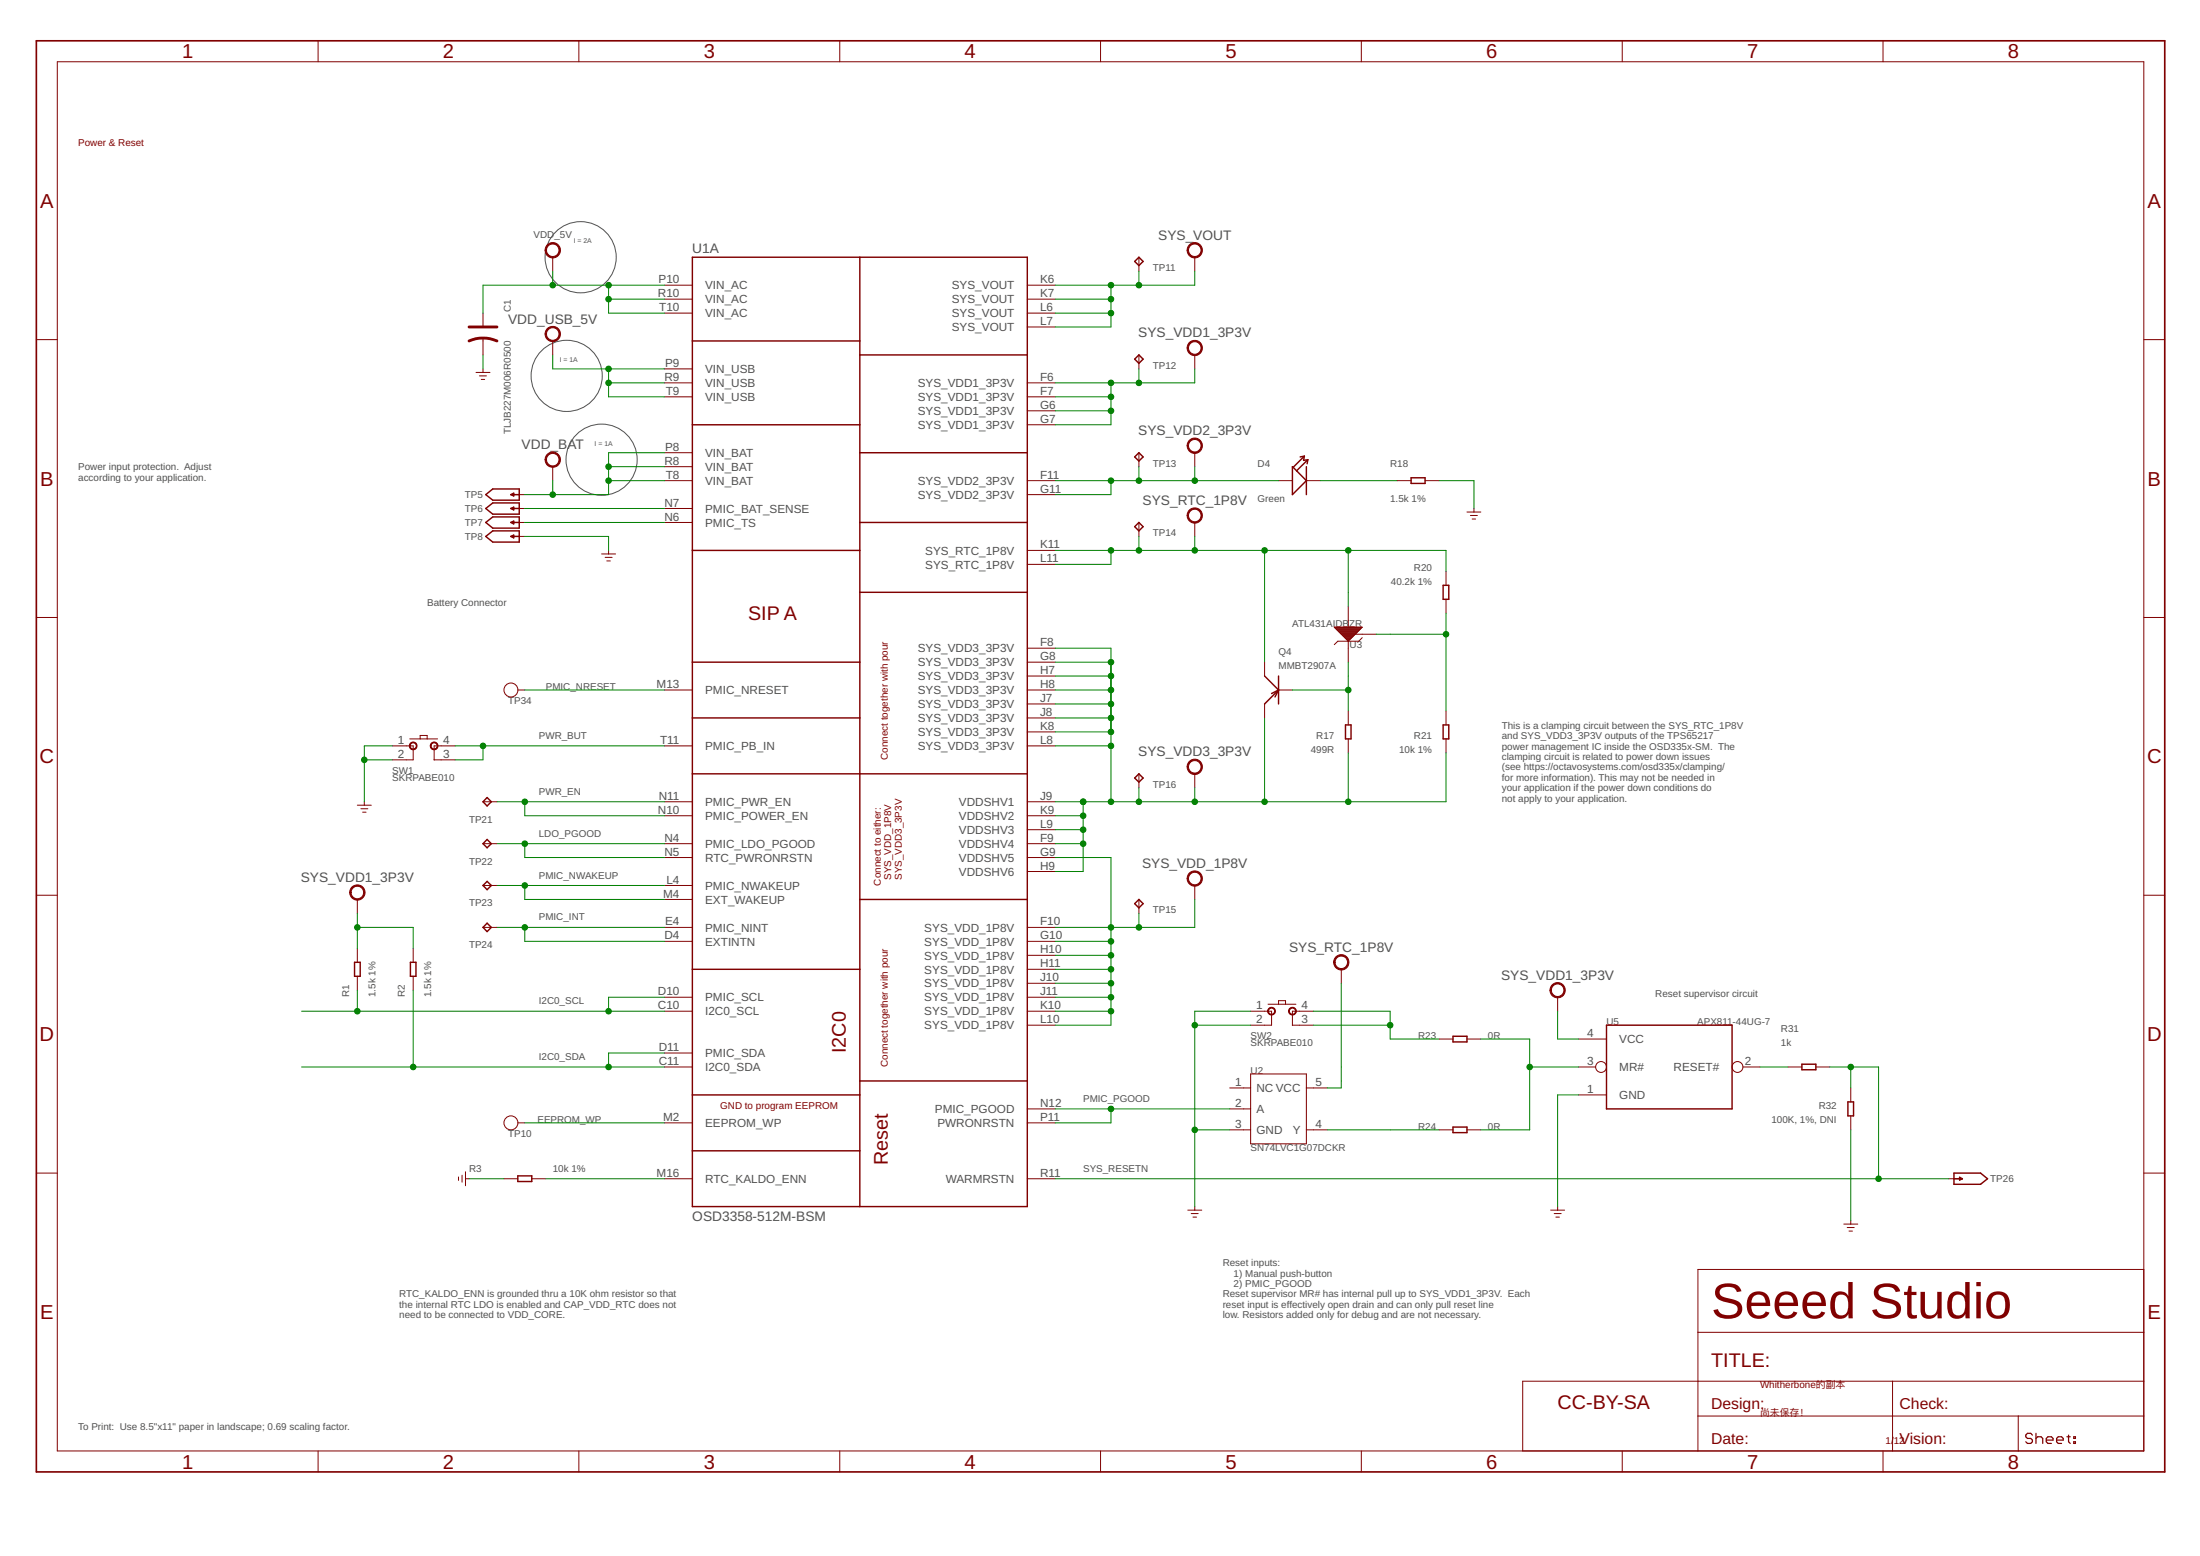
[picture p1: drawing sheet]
<svg xmlns="http://www.w3.org/2000/svg" width="420mm" height="297mm" viewBox="0 0 420 297" stroke-linecap="round" stroke-linejoin="round" font-family="sans-serif">
<g fill="none" stroke="#505050" stroke-width=".19">
<circle cx="110.9" cy="49.1" r="6.8"/>
<circle cx="108.2" cy="71.8" r="6.8"/>
<circle cx="114.9" cy="87.8" r="6.8"/>
</g>
<g fill="#800000" stroke="#800000" stroke-width=".19">
<path d="M104.5 46.8a1.47 1.47 0 0 1 2.3 .2 1.47 1.47 0 0 1-.8 2.2 1.47 1.47 0 0 1-1.9-1.4h.3a1.2 1.2 0 0 1 1.7-1 1.2 1.2 0 0 1 .2 2 1.2 1.2 0 0 1-1.9-.8v-.2h-.3z" fill-rule="evenodd"/>
<path d="M104.5 62.8a1.47 1.47 0 0 1 2.3 .1 1.47 1.47 0 0 1-.8 2.3 1.47 1.47 0 0 1-1.9-1.4h.3a1.2 1.2 0 0 1 1.7-1 1.2 1.2 0 0 1 .2 2 1.2 1.2 0 0 1-1.9-.7v-.3h-.3z" fill-rule="evenodd"/>
<path d="M227.1 97.4a1.46 1.46 0 0 1 2.3 .2 1.46 1.46 0 0 1-.8 2.2 1.46 1.46 0 0 1-1.9-1.4h.3a1.2 1.2 0 0 1 1.7-1.1 1.2 1.2 0 0 1 .2 2 1.2 1.2 0 0 1-1.9-.6v-.3h-.3z" fill-rule="evenodd"/>
<path d="M255.1 182.7a1.46 1.46 0 0 1 2.3 .2 1.46 1.46 0 0 1-.8 2.2 1.46 1.46 0 0 1-1.9-1.4h.3a1.2 1.2 0 0 1 1.7-1 1.2 1.2 0 0 1 .2 2 1.2 1.2 0 0 1-1.9-.7v-.3h-.3z" fill-rule="evenodd"/>
<path d="M227.1 46.8a1.46 1.46 0 0 1 2.3 .2 1.46 1.46 0 0 1-.8 2.2 1.46 1.46 0 0 1-1.9-1.4h.3a1.2 1.2 0 0 1 1.6-1.2 1.2 1.2 0 0 1 .4 2 1.2 1.2 0 0 1-2-.6v-.2h-.3z" fill-rule="evenodd"/>
<path d="M104.5 86.8a1.47 1.47 0 0 1 2.3 .1 1.47 1.47 0 0 1-.8 2.3 1.47 1.47 0 0 1-1.9-1.4h.3a1.2 1.2 0 0 1 1.7-1.1 1.2 1.2 0 0 1 .2 2.1 1.2 1.2 0 0 1-1.9-.8v-.2h-.3z" fill-rule="evenodd"/>
<path d="M227.1 145.4a1.46 1.46 0 0 1 2.3 .2 1.46 1.46 0 0 1-.8 2.2 1.46 1.46 0 0 1-1.9-1.4h.3a1.2 1.2 0 0 1 1.7-1.1 1.2 1.2 0 0 1 .3 2 1.2 1.2 0 0 1-2-.6v-.3h-.3z" fill-rule="evenodd"/>
<path d="M227.1 84.1a1.46 1.46 0 0 1 2.3 .2 1.46 1.46 0 0 1-.8 2.2 1.46 1.46 0 0 1-1.9-1.4h.3a1.2 1.2 0 0 1 1.6-1.2 1.2 1.2 0 0 1 .4 2.1 1.2 1.2 0 0 1-2-.6v-.3h-.3z" fill-rule="evenodd"/>
<path d="M227.1 166.7a1.46 1.46 0 0 1 2.3 .2 1.46 1.46 0 0 1-.8 2.2 1.46 1.46 0 0 1-1.9-1.4h.3a1.2 1.2 0 0 1 1.7-1.1 1.2 1.2 0 0 1 .2 2 1.2 1.2 0 0 1-1.9-.6v-.3h-.3z" fill-rule="evenodd"/>
<path d="M227.1 65.4a1.46 1.46 0 0 1 2.3 .2 1.46 1.46 0 0 1-.8 2.2 1.46 1.46 0 0 1-1.9-1.4h.3a1.2 1.2 0 0 1 1.7-1.1 1.2 1.2 0 0 1 .2 2 1.2 1.2 0 0 1-1.9-.6v-.3h-.3z" fill-rule="evenodd"/>
<path d="M67.1 169.4a1.47 1.47 0 0 1 2.4 .2 1.47 1.47 0 0 1-.8 2.2 1.47 1.47 0 0 1-1.9-1.4h.3a1.2 1.2 0 0 1 1.7-1 1.2 1.2 0 0 1 .2 2 1.2 1.2 0 0 1-1.9-.7v-.3h-.3z" fill-rule="evenodd"/>
<path d="M296.4 188.1a1.46 1.46 0 0 1 2.3 .1 1.46 1.46 0 0 1-.8 2.2 1.46 1.46 0 0 1-1.9-1.4h.3a1.2 1.2 0 0 1 1.6-1.1 1.2 1.2 0 0 1 .4 2 1.2 1.2 0 0 1-2-.6v-.3h-.3z" fill-rule="evenodd"/>
<path d="M242.3 192.6a.75 .75 0 0 1 1.2 .1 .75 .75 0 0 1-.5 1.1 .75 .75 0 0 1-.9-.8h.2a.59 .59 0 0 1 .7-.5 .59 .59 0 0 1 .3 .9 .59 .59 0 0 1-1-.2v-.2h-.2z" fill-rule="evenodd"/>
<path d="M246.3 192.6a.75 .75 0 0 1 1.2 0 .75 .75 0 0 1-.4 1.1 .75 .75 0 0 1-1-.7h.2a.6 .6 0 0 1 .8-.5 .6 .6 0 0 1 .1 1 .6 .6 0 0 1-.9-.3v-.2h-.2z" fill-rule="evenodd"/>
<path d="M78.3 141.9a.74 .74 0 0 1 1.2 .1 .74 .74 0 0 1-.4 1.1 .74 .74 0 0 1-.9-.7h.1a.59 .59 0 0 1 .8-.6 .59 .59 0 0 1 .2 1 .59 .59 0 0 1-.9-.2l-.1-.2h-.1z" fill-rule="evenodd"/>
<path d="M82.3 141.9a.74 .74 0 0 1 1.2 .1 .74 .74 0 0 1-.4 1.1 .74 .74 0 0 1-.9-.7h.1a.59 .59 0 0 1 .8-.6 .59 .59 0 0 1 .2 1 .59 .59 0 0 1-.9-.2l-.1-.2h-.1z" fill-rule="evenodd"/>
</g>
<g fill="none" stroke="#800000" stroke-width=".19">
<path d="M10.9 11.8h398.5v265.2h-398.5zM60.7 7.8v4M110.6 7.8v4M160.4 7.8v4M210.2 7.8v4M260 7.8v4M309.8 7.8v4M359.6 7.8v4M92.2 59.8v2.6M105.6 49.1v2.7M126.9 54.4h5.3M126.9 57.1h5.3"/>
<path d="M126.9 59.8h5.3M196.2 54.4h5.3M196.2 57.1h5.3M196.2 59.8h5.3M217.5 49.1v2.7M228.2 49.1v2.7M6.9 64.8h4M90.9 71.1h2.7M91.6 71.8h1.3M91.9 72.4h.7M92.2 64.4v3.4M92.2 70.4v.7"/>
<path d="M105.6 65.1v2.7M126.9 70.4h5.3M126.9 73.1h5.3M126.9 75.8h5.3M196.2 73.1h5.3M196.2 75.8h5.3M196.2 62.4h5.3M196.2 78.4h5.3M217.5 67.8v2.6M228.2 67.8v2.6M409.4 64.8h4M97.6 94.4h2.6"/>
<path d="M97.6 97.1h2.6M97.6 99.7h2.6M105.6 89.1v2.7M126.9 97.1h5.3M126.9 99.7h5.3M126.9 91.8h5.3M126.9 86.4h5.3M126.9 89.1h5.3M196.2 94.4h5.3M196.2 91.8h5.3M196.2 81.1h5.3M217.5 86.4v2.7"/>
<path d="M217.5 99.7v2.7M228.2 86.4v2.7M228.2 99.7v2.7M244.2 91.8h2.6M249.5 91.8h2.7M266.8 91.8h2.7M272.2 91.8h2.6M280.2 97.7h2.6M280.8 98.4h1.4M281.2 99.1h.6M281.5 97.1v.6M6.9 117.9h4"/>
<path d="M97.6 102.4h2.6M114.9 105.7h2.7M115.6 106.4h1.3M115.9 107.1h.7M116.2 105.1v.6M196.2 105.1h5.3M196.2 107.7h5.3M254.8 119.7h5.4l-2.7 2.7zM255 119.9h5M257.5 115.7v4M276.2 109.1v2.6M276.2 114.4v2.7"/>
<path d="M409.4 117.9h4M98.9 131.7h1.3M126.9 131.7h5.3M196.2 131.7h5.3M196.2 123.7h5.3M196.2 126.4h5.3M196.2 129.1h5.3M196.2 134.4h5.3M196.2 137.1h5.3M196.2 139.7h5.3M241.5 126.4v2.7M241.5 134.4v2.7"/>
<path d="M244.2 131.7h2.6M255.1 120h4.8M255.2 120.1h4.6M255.4 120.3h4.2M255.5 120.4h4M255.6 120.5h3.8M255.7 120.6h3.5M255.9 120.8h3.2M256 120.9h3M256.1 121h2.8M256.3 121.2h2.4M256.4 121.3h2.2"/>
<path d="M256.5 121.4h2M256.6 121.5h1.8M256.8 121.7h1.4M256.9 121.8h1.2M257 121.9h1M257.2 122h.6M257.3 122.2h.4M257.4 122.3h.2M257.5 122.4v4M257.5 135.7v2.7M258.8 121.1h4M260.2 121.7l-.7 .7h-4l-.7 .7"/>
<path d="M276.2 135.7v2.7M68.2 153.7h2.7M68.9 154.4h1.4M69.3 155h.6M69.6 153.1v.6M74.9 142.4h4v2.7h-4M78.3 141.1h5.3M80.2 141.1v-.7h1.4v.7M82.9 145.1h4M86.9 142.4h-4v2.7M92.2 153.1h2.7M126.9 142.4h5.3"/>
<path d="M126.9 153.1h5.3M126.9 155.7h5.3M196.2 142.4h5.3M196.2 153.1h5.3M196.2 155.7h5.3M196.2 158.4h5.3M217.5 147.7v2.7M228.2 147.7v2.7M257.5 141.1v2.6M276.2 141.1v2.6M6.9 170.9h4M68.2 171.7v2.7"/>
<path d="M92.2 161.1h2.7M92.2 177h2.7M92.2 169h2.7M126.9 161.1h5.3M126.9 177h5.3M126.9 169h5.3M126.9 179.7h5.3M126.9 171.7h5.3M126.9 163.7h5.3M196.2 161.1h5.3M196.2 177h5.3M196.2 179.7h5.3"/>
<path d="M196.2 163.7h5.3M196.2 166.4h5.3M217.5 171.7v2.7M228.2 169v2.7M409.4 170.9h4M68.2 181v2.7M68.2 186.4v2.6M78.9 181v2.7M78.9 186.4v2.6M126.9 193h5.3M126.9 190.4h5.3M196.2 193h5.3"/>
<path d="M196.2 190.4h5.3M196.2 182.4h5.3M196.2 185h5.3M196.2 187.7h5.3M196.2 195.7h5.3M238.8 193h4v2.7h-4M242.2 191.7h5.3M244.2 191.7v-.7h1.3v.7M250.8 193h-4v2.7h4M256.2 185v2.7M274.8 198.4h2.7M280.2 198.4h2.6"/>
<path d="M297.5 190.4v2.6M301.5 198.4h5.3M98.9 214.4h1.3M126.9 203.7h5.3M126.9 201h5.3M126.9 214.4h5.3M196.2 211.7h5.3M196.2 214.4h5.3M234.8 211.7h4M234.8 215.7h4M234.8 207.7h4M238.8 205h10.7v13.4h-10.7z"/>
<path d="M249.5 215.7h4M249.5 207.7h4M274.8 215.7h2.7M280.2 215.7h2.6M301.5 203.7h3.2M301.5 209h5.3M332.9 203.7h3.2M341.5 203.7h2.6M346.8 203.7h2.7M353.5 207.7v2.7M353.5 213v2.7M6.9 223.9h4"/>
<path d="M87.6 224.7v.6M88.2 224.3v1.4M88.9 225h.7M88.9 223.7v2.7M96.2 225h2.7M101.6 225h2.6M126.9 225h5.3M196.2 225h5.3M226.8 231h2.7M227.5 231.7h1.3M227.8 232.3h.7M228.2 230.3v.7"/>
<path d="M296.1 231h2.7M296.8 231.7h1.4M297.1 232.3h.7M297.5 230.3v.7M352.1 233.7h2.7M352.8 234.3h1.3M353.1 235h.7M353.5 233v.7M372.1 225h2.7M409.4 223.9h4M324.3 254.3h85.1M409.4 242.3h-85.1v34.7"/>
<path d="M60.7 277v4M110.6 277v4M160.4 277v4M210.2 277v4M260 277v4M309.8 277v4M324.1 263.7h-33.3v13.3M324.3 270.3h85.1M324.3 263.7h85.1M359.6 277v4M361.4 263.7v13.3M385.4 270.3v6.7"/>
<circle cx="97.6" cy="131.7" r="1.33"/>
<circle cx="97.6" cy="214.4" r="1.33"/>
<circle cx="305.8" cy="203.7" r="1.04"/>
<circle cx="331.8" cy="203.7" r="1.04"/>
</g>
<g fill="none" stroke="#800000" stroke-width=".28">
<path d="M132.2 49.1h64v181.2h-64zM164.2 49.1v181.2M216.7 49.9l.8-.8 .8 .8-.8 .8zM132.2 65.1h32M164.2 67.8h32M217.5 67.8l.8 .8-.8 .8-.8-.8zM92.8 94.4l1.3-1.1h5.1v2.2h-5.1zM92.8 97.1l1.3-1.1h5.1v2.1h-5.1zM92.8 99.7l1.3-1h5.1v2.1h-5.1zM97.6 94.4h1.6M97.6 94.4l.5-.3v.6zM97.6 97.1l.5-.3v.5z"/>
<path d="M97.6 99.7l.5-.2v.5zM97.6 97.1h1.6M97.6 99.7h1.6M132.2 81.1h32M164.2 99.7h32M164.2 86.4h32M216.7 87.2l.8-.8 .8 .8-.8 .8zM247 89.2l-.2-.1v5.3l2.7-2.6-1.9-1.9M247 89.2l.6 .7M249.1 87.1l-2.1 2.1M249.1 87.1l-.8 .1M249.1 87.1l-.1 .8 .8-.1"/>
<path d="M249.5 89.1v5.3M249.8 87.8l-2.2 2.1M249.8 87.8l-.2 .7M269.5 91.2h2.7v1.1h-2.7zM92.8 102.4l1.3-1.1h5.1v2.2h-5.1zM97.6 102.4l.5-.2v.5zM97.6 102.4h1.6M132.2 105.1h32M164.2 113.1h32M216.7 100.5l.8-.8 .8 .8-.8 .8zM275.6 111.7h1.1v2.7h-1.1zM132.2 137.1h32"/>
<path d="M132.2 126.4h32M241.5 129.1l2.7 2.6M244.2 129.1v5.3M244.2 131.7l-2.7 2.7M244.2 131.7l-.7 1.4M244.2 131.7l-1.4 .7M257 138.4h1v2.7h-1zM275.6 138.4h1.1v2.7h-1.1zM93 152.3l.8 .8-.8 .8-.8-.8zM132.2 147.7h64M217.5 147.7l.8 .8-.8 .8-.8-.8zM92.2 169l.8-.7 .8 .7-.8 .8z"/>
<path d="M93 160.3l.8 .8-.8 .7-.8-.7zM93 176.2l.8 .8-.8 .8-.8-.8zM164.2 171.7h32M217.5 171.7l.8 .8-.8 .8-.8-.8zM67.7 183.7h1.1v2.7h-1.1zM78.4 183.7h1v2.7h-1zM132.2 185h32M277.5 197.8h2.7v1.1h-2.7zM306.8 195.7h24v16h-24zM132.2 219.7h32M132.2 209h32M164.2 206.4h32"/>
<path d="M277.5 215.2h2.7v1h-2.7zM344.1 203.2h2.7v1h-2.7zM352.9 210.4h1.1v2.6h-1.1zM98.9 224.5h2.7v1.1h-2.7zM373.2 223.9h5l1.4 1.1-1.4 1.1h-5zM373.2 225h1.6M374.2 224.7l.6 .3-.6 .3z"/>
</g>
<path d="M388.2 274l-.4-.4h-.6l-.3 .4v.3l.3 .3h.6l.4 .3v.3l-.4 .3h-.6l-.3-.3M388.8 273.6v1.9M388.8 274.6l.4-.3h.6l.3 .3v.9M390.8 274.9h1.3v-.3l-.3-.3h-.7l-.3 .3v.6l.3 .3h.7M392.8 274.9h1.2v-.3l-.3-.3h-.6l-.3 .3v.6l.3 .3h.6M394.7 274.3h.7M395.1 274v1.2l.3 .3M396 274.3h.4v.3h-.4zM396 275.2h.4v.3h-.4z" fill="none" stroke="#800000" stroke-width=".23"/>
<path d="M6.9 7.8h406.5v273.2h-406.5z" fill="none" stroke="#800000" stroke-width=".32"/>
<path d="M89.6 65.1a6.7 6.7 0 0 1 5.3 0M89.6 62.4h5.3" fill="none" stroke="#800000" stroke-width=".55"/>
<g fill="none" stroke="#008000" stroke-width=".19">
<path d="M105.6 51.8v2.6M116.2 54.4v5.4h10.7M116.2 57.1h10.7M126.9 54.4h-34.7v5.4M201.5 59.8h10.7M201.5 57.1h10.7M212.2 54.4v8h-10.7M217.5 51.8v2.6M228.2 51.8v2.6h-26.7M92.2 67.8v2.6M105.6 67.8v2.6h21.3M116.2 70.4v5.4h10.7"/>
<path d="M116.2 73.1h10.7M201.5 75.8h10.7M201.5 78.4h10.7M212.2 73.1v8h-10.7M217.5 70.4v2.7M228.2 70.4v2.7h-26.7M100.2 97.1h26.7M100.2 99.7h26.7M105.6 91.8v2.6M116.2 91.8h10.7M116.2 89.1h10.7M126.9 86.4h-10.7v8h-16"/>
<path d="M201.5 91.8h42.7M212.2 91.8v2.6h-10.7M217.5 89.1v2.7M228.2 89.1v2.7M252.2 91.8h14.6M274.8 91.8h6.7v5.3M100.2 102.4h16v2.7M201.5 105.1h74.7v4M212.2 105.1v2.6h-10.7M217.5 102.4v2.7M228.2 102.4v2.7M241.5 105.1v21.3"/>
<path d="M257.5 105.1v10.6M276.2 117.1v18.6M100.2 131.7h26.7M201.5 123.7h10.7v29.4M201.5 131.7h10.7M201.5 126.4h10.7M201.5 129.1h10.7M201.5 134.4h10.7M201.5 137.1h10.7M201.5 139.7h10.7M241.5 137.1v16M246.8 131.7h10.7"/>
<path d="M257.5 126.4v9.3M262.8 121.1h13.4M69.6 145.1h5.3M74.9 142.4h-5.3v10.7M86.9 142.4h40M92.2 142.4v2.7h-5.3M94.9 153.1h32M100.2 153.1v2.6h26.7M201.5 155.7h5.4M201.5 142.4h10.7M201.5 158.4h5.4M206.9 153.1v13.3h-5.4"/>
<path d="M217.5 150.4v2.7M228.2 150.4v2.7M257.5 143.7v9.4M276.2 143.7v9.4h-74.7M68.2 174.4v6.6M68.2 177h10.7v4M94.9 169h32M94.9 161.1h32M94.9 177h32M100.2 161.1v2.6h26.7M100.2 169v2.7h26.7M100.2 177v2.7h26.7"/>
<path d="M201.5 163.7h10.7v32h-10.7M201.5 161.1h5.4M201.5 179.7h10.7M217.5 174.4v2.6M228.2 171.7v5.3h-26.7M57.6 193h69.3M68.2 189v4M78.9 189v14.7M126.9 190.4h-10.7v2.6M201.5 193h10.7M201.5 190.4h10.7M201.5 182.4h10.7"/>
<path d="M201.5 185h10.7M201.5 187.7h10.7M228.2 195.7h10.6M238.8 193h-10.6v37.3M250.8 193h14.7v5.4h9.3M250.8 195.7h14.7M256.2 187.7v20h-2.7M282.8 198.4h9.3v17.3h-9.3M297.5 193v5.4h4M57.6 203.7h69.3M100.2 214.4h26.7M126.9 201h-10.7v2.7"/>
<path d="M201.5 211.7h33.3M212.2 211.7v2.7h-10.7M228.2 215.7h6.6M253.5 215.7h21.3M292.1 203.7h9.4M301.5 209h-4v21.3M336.1 203.7h5.4M349.5 203.7h9.3v21.3M353.5 203.7v4M353.5 215.7v17.3M89.6 225h6.6M104.2 225h22.7"/>
<path d="M201.5 225h170.6"/>
</g>
<g fill="#008000" stroke="#008000" stroke-width=".19">
<circle cx="116.2" cy="54.4" r=".53"/>
<circle cx="116.2" cy="57.1" r=".53"/>
<circle cx="105.6" cy="54.4" r=".53"/>
<circle cx="100.2" cy="153.1" r=".53"/>
<circle cx="69.6" cy="145.1" r=".53"/>
<circle cx="228.2" cy="195.7" r=".53"/>
<circle cx="228.2" cy="215.7" r=".53"/>
<circle cx="92.2" cy="142.4" r=".53"/>
<circle cx="116.2" cy="193" r=".53"/>
<circle cx="68.2" cy="193" r=".53"/>
<circle cx="116.2" cy="203.7" r=".53"/>
<circle cx="78.9" cy="203.7" r=".53"/>
<circle cx="212.2" cy="211.7" r=".53"/>
<circle cx="100.2" cy="169" r=".53"/>
<circle cx="100.2" cy="161.1" r=".53"/>
<circle cx="100.2" cy="177" r=".53"/>
<circle cx="276.2" cy="121.1" r=".53"/>
<circle cx="257.5" cy="131.7" r=".53"/>
<circle cx="358.8" cy="225" r=".53"/>
<circle cx="353.5" cy="203.7" r=".53"/>
<circle cx="116.2" cy="70.4" r=".53"/>
<circle cx="116.2" cy="73.1" r=".53"/>
<circle cx="212.2" cy="105.1" r=".53"/>
<circle cx="217.5" cy="105.1" r=".53"/>
<circle cx="257.5" cy="105.1" r=".53"/>
<circle cx="228.2" cy="105.1" r=".53"/>
<circle cx="241.5" cy="105.1" r=".53"/>
<circle cx="212.2" cy="54.4" r=".53"/>
<circle cx="212.2" cy="57.1" r=".53"/>
<circle cx="212.2" cy="59.8" r=".53"/>
<circle cx="217.5" cy="54.4" r=".53"/>
<circle cx="116.2" cy="89.1" r=".53"/>
<circle cx="116.2" cy="91.8" r=".53"/>
<circle cx="105.6" cy="94.4" r=".53"/>
<circle cx="257.5" cy="153.1" r=".53"/>
<circle cx="228.2" cy="153.1" r=".53"/>
<circle cx="217.5" cy="153.1" r=".53"/>
<circle cx="212.2" cy="129.1" r=".53"/>
<circle cx="212.2" cy="131.7" r=".53"/>
<circle cx="212.2" cy="134.4" r=".53"/>
<circle cx="212.2" cy="137.1" r=".53"/>
<circle cx="212.2" cy="139.7" r=".53"/>
<circle cx="212.2" cy="126.4" r=".53"/>
<circle cx="212.2" cy="153.1" r=".53"/>
<circle cx="206.9" cy="155.7" r=".53"/>
<circle cx="206.9" cy="158.4" r=".53"/>
<circle cx="206.9" cy="161.1" r=".53"/>
<circle cx="206.9" cy="153.1" r=".53"/>
<circle cx="241.5" cy="153.1" r=".53"/>
<circle cx="212.2" cy="142.4" r=".53"/>
<circle cx="212.2" cy="91.8" r=".53"/>
<circle cx="228.2" cy="91.8" r=".53"/>
<circle cx="217.5" cy="91.8" r=".53"/>
<circle cx="212.2" cy="73.1" r=".53"/>
<circle cx="212.2" cy="75.8" r=".53"/>
<circle cx="212.2" cy="78.4" r=".53"/>
<circle cx="217.5" cy="73.1" r=".53"/>
<circle cx="68.2" cy="177" r=".53"/>
<circle cx="212.2" cy="177" r=".53"/>
<circle cx="212.2" cy="179.7" r=".53"/>
<circle cx="212.2" cy="182.4" r=".53"/>
<circle cx="212.2" cy="185" r=".53"/>
<circle cx="212.2" cy="187.7" r=".53"/>
<circle cx="212.2" cy="190.4" r=".53"/>
<circle cx="212.2" cy="193" r=".53"/>
<circle cx="217.5" cy="177" r=".53"/>
<circle cx="292.1" cy="203.7" r=".53"/>
<circle cx="265.5" cy="195.7" r=".53"/>
</g>
<text font-size="9.6" fill="#800000" x="326.8" y="251.7">Seeed Studio</text>
<g font-size="3.9" fill="#800000">
<text x="34.8" y="11.1">1</text>
<text x="84.6" y="11.1">2</text>
<text x="134.4" y="11.1">3</text>
<text x="184.2" y="11.1">4</text>
<text x="234" y="11.1">5</text>
<text x="283.8" y="11.1">6</text>
<text x="333.7" y="11.1">7</text>
<text x="383.5" y="11.1">8</text>
<text x="7.7" y="39.7">A</text>
<text x="410.2" y="39.7">A</text>
<text x="7.7" y="92.7">B</text>
<text x="410.2" y="92.7">B</text>
<text x="7.6" y="145.7">C</text>
<text x="410.1" y="145.7">C</text>
<text x="7.6" y="198.8">D</text>
<text x="410.1" y="198.8">D</text>
<text x="7.7" y="251.8">E</text>
<text x="410.2" y="251.8">E</text>
<text x="34.8" y="280.3">1</text>
<text x="84.6" y="280.3">2</text>
<text x="134.4" y="280.3">3</text>
<text x="184.2" y="280.3">4</text>
<text x="234" y="280.3">5</text>
<text x="283.8" y="280.3">6</text>
<text x="333.7" y="280.3">7</text>
<text x="383.5" y="280.3">8</text>
</g>
<g font-size="3.8" fill="#800000">
<text x="142.9" y="118.4">SIP A</text>
<text x="161.5" y="201" transform="rotate(-90 161.5 201)">I2C0</text>
<text x="169.5" y="222.4" transform="rotate(-90 169.5 222.4)">Reset</text>
<text x="326.8" y="261">TITLE:</text>
<text x="297.5" y="269">CC-BY-SA</text>
</g>
<g font-size="3" fill="#800000">
<text x="326.8" y="269">Design:</text>
<text x="362.8" y="269">Check:</text>
<text x="326.8" y="275.7">Date:</text>
<text x="362.8" y="275.7">Vision:</text>
</g>
<g font-size="2.6" fill="#505050">
<text x="221.2" y="45.8">SYS_VOUT</text>
<text x="132.2" y="48.3">U1A</text>
<text x="97" y="61.8">VDD_USB_5V</text>
<text x="217.4" y="64.4">SYS_VDD1_3P3V</text>
<text x="217.4" y="83.1">SYS_VDD2_3P3V</text>
<text x="99.6" y="85.8">VDD_BAT</text>
<text x="218.2" y="96.4">SYS_RTC_1P8V</text>
<text x="217.4" y="144.4">SYS_VDD3_3P3V</text>
<text x="218.1" y="165.7">SYS_VDD_1P8V</text>
<text x="57.5" y="168.4">SYS_VDD1_3P3V</text>
<text x="246.2" y="181.7">SYS_RTC_1P8V</text>
<text x="286.7" y="187">SYS_VDD1_3P3V</text>
<text x="132.2" y="233">OSD3358-512M-BSM</text>
</g>
<g font-size="2.2" fill="#505050">
<text x="125.7" y="56.7">R10</text>
<text x="125.8" y="54.1">P10</text>
<text x="125.9" y="59.4">T10</text>
<text x="134.7" y="55.2">VIN_AC</text>
<text x="134.7" y="57.9">VIN_AC</text>
<text x="181.8" y="55.2">SYS_VOUT</text>
<text x="181.8" y="57.9">SYS_VOUT</text>
<text x="198.6" y="54.1">K6</text>
<text x="198.6" y="56.7">K7</text>
<text x="198.6" y="59.4">L6</text>
<text x="134.7" y="60.6">VIN_AC</text>
<text x="181.8" y="60.6">SYS_VOUT</text>
<text x="181.8" y="63.2">SYS_VOUT</text>
<text x="198.6" y="62.1">L7</text>
<text x="127" y="70.1">P9</text>
<text x="134.7" y="71.2">VIN_USB</text>
<text x="126.9" y="72.7">R9</text>
<text x="127.1" y="75.4">T9</text>
<text x="134.7" y="73.9">VIN_USB</text>
<text x="134.7" y="76.6">VIN_USB</text>
<text x="175.3" y="73.9">SYS_VDD1_3P3V</text>
<text x="175.3" y="76.6">SYS_VDD1_3P3V</text>
<text x="198.6" y="72.7">F6</text>
<text x="198.6" y="75.4">F7</text>
<text x="175.3" y="79.2">SYS_VDD1_3P3V</text>
<text x="175.3" y="81.9">SYS_VDD1_3P3V</text>
<text x="198.6" y="78">G6</text>
<text x="198.6" y="80.7">G7</text>
<text x="126.9" y="88.7">R8</text>
<text x="127" y="86">P8</text>
<text x="134.7" y="87.2">VIN_BAT</text>
<text x="134.7" y="89.9">VIN_BAT</text>
<text x="127.1" y="91.4">T8</text>
<text x="134.7" y="92.5">VIN_BAT</text>
<text x="175.3" y="92.6">SYS_VDD2_3P3V</text>
<text x="175.3" y="95.2">SYS_VDD2_3P3V</text>
<text x="198.6" y="91.4">F11</text>
<text x="198.6" y="94">G11</text>
<text x="126.9" y="99.4">N6</text>
<text x="126.9" y="96.7">N7</text>
<text x="134.7" y="100.5">PMIC_TS</text>
<text x="134.7" y="97.9">PMIC_BAT_SENSE</text>
<text x="176.7" y="105.9">SYS_RTC_1P8V</text>
<text x="198.6" y="104.7">K11</text>
<text x="198.6" y="107.4">L11</text>
<text x="176.7" y="108.5">SYS_RTC_1P8V</text>
<text x="175.3" y="124.5">SYS_VDD3_3P3V</text>
<text x="198.6" y="123.4">F8</text>
<text x="125.4" y="131.4">M13</text>
<text x="175.3" y="127.2">SYS_VDD3_3P3V</text>
<text x="175.3" y="129.9">SYS_VDD3_3P3V</text>
<text x="198.6" y="126">G8</text>
<text x="198.6" y="128.7">H7</text>
<text x="198.6" y="131.4">H8</text>
<text x="134.7" y="132.5">PMIC_NRESET</text>
<text x="175.3" y="132.5">SYS_VDD3_3P3V</text>
<text x="175.3" y="135.2">SYS_VDD3_3P3V</text>
<text x="175.3" y="137.9">SYS_VDD3_3P3V</text>
<text x="198.6" y="134">J7</text>
<text x="198.6" y="136.7">J8</text>
<text x="76" y="142">1</text>
<text x="84.6" y="142">4</text>
<text x="126.1" y="142">T11</text>
<text x="134.7" y="143.2">PMIC_PB_IN</text>
<text x="175.3" y="140.5">SYS_VDD3_3P3V</text>
<text x="175.3" y="143.2">SYS_VDD3_3P3V</text>
<text x="198.6" y="139.4">K8</text>
<text x="198.6" y="142">L8</text>
<text x="76" y="144.7">2</text>
<text x="84.6" y="144.7">3</text>
<text x="125.7" y="155.3">N10</text>
<text x="125.8" y="152.7">N11</text>
<text x="134.7" y="153.9">PMIC_PWR_EN</text>
<text x="183.1" y="153.9">VDDSHV1</text>
<text x="198.6" y="152.7">J9</text>
<text x="198.6" y="155.3">K9</text>
<text x="126.9" y="160.7">N4</text>
<text x="134.7" y="161.8">PMIC_LDO_PGOOD</text>
<text x="134.7" y="156.5">PMIC_POWER_EN</text>
<text x="183.1" y="156.5">VDDSHV2</text>
<text x="183.1" y="159.2">VDDSHV3</text>
<text x="183.1" y="161.9">VDDSHV4</text>
<text x="198.6" y="158">L9</text>
<text x="198.6" y="160.7">F9</text>
<text x="126.9" y="163.3">N5</text>
<text x="134.7" y="164.5">RTC_PWRONRSTN</text>
<text x="183.1" y="164.5">VDDSHV5</text>
<text x="183.1" y="167.2">VDDSHV6</text>
<text x="198.6" y="163.3">G9</text>
<text x="198.6" y="166">H9</text>
<text x="126.7" y="171.3">M4</text>
<text x="127.3" y="168.7">L4</text>
<text x="134.7" y="169.8">PMIC_NWAKEUP</text>
<text x="134.7" y="172.5">EXT_WAKEUP</text>
<text x="126.9" y="179.3">D4</text>
<text x="127" y="176.7">E4</text>
<text x="134.7" y="177.8">PMIC_NINT</text>
<text x="176.5" y="177.8">SYS_VDD_1P8V</text>
<text x="198.6" y="176.7">F10</text>
<text x="198.6" y="179.3">G10</text>
<text x="134.7" y="180.5">EXTINTN</text>
<text x="176.5" y="180.5">SYS_VDD_1P8V</text>
<text x="176.5" y="183.2">SYS_VDD_1P8V</text>
<text x="176.5" y="185.8">SYS_VDD_1P8V</text>
<text x="198.6" y="182">H10</text>
<text x="198.6" y="184.7">H11</text>
<text x="125.7" y="190">D10</text>
<text x="134.7" y="191.2">PMIC_SCL</text>
<text x="176.5" y="188.5">SYS_VDD_1P8V</text>
<text x="176.5" y="191.2">SYS_VDD_1P8V</text>
<text x="198.6" y="187.3">J10</text>
<text x="198.6" y="190">J11</text>
<text x="125.7" y="192.7">C10</text>
<text x="134.7" y="193.8">I2C0_SCL</text>
<text x="176.5" y="193.8">SYS_VDD_1P8V</text>
<text x="176.5" y="196.5">SYS_VDD_1P8V</text>
<text x="198.6" y="192.7">K10</text>
<text x="198.6" y="195.3">L10</text>
<text x="239.9" y="192.7">1</text>
<text x="239.9" y="195.3">2</text>
<text x="248.5" y="195.3">3</text>
<text x="248.5" y="192.7">4</text>
<text x="303.1" y="198">4</text>
<text x="125.8" y="203.3">C11</text>
<text x="125.8" y="200.7">D11</text>
<text x="134.7" y="201.8">PMIC_SDA</text>
<text x="303.1" y="203.3">3</text>
<text x="309.3" y="199.2">VCC</text>
<text x="333.2" y="203.3">2</text>
<text x="134.7" y="204.5">I2C0_SDA</text>
<text x="235.9" y="207.3">1</text>
<text x="240" y="208.5">NC VCC</text>
<text x="251.2" y="207.3">5</text>
<text x="303.1" y="208.7">1</text>
<text x="309.3" y="209.8">GND</text>
<text x="309.3" y="204.5">MR#</text>
<text x="319.6" y="204.5">RESET#</text>
<text x="126.7" y="214">M2</text>
<text x="134.7" y="215.2">EEPROM_WP</text>
<text x="178.5" y="212.5">PMIC_PGOOD</text>
<text x="179" y="215.2">PWRONRSTN</text>
<text x="198.6" y="211.3">N12</text>
<text x="198.6" y="214">P11</text>
<text x="235.9" y="211.3">2</text>
<text x="235.9" y="215.3">3</text>
<text x="240" y="212.5">A</text>
<text x="251.2" y="215.3">4</text>
<text x="240" y="216.5">GND</text>
<text x="246.9" y="216.5">Y</text>
<text x="125.4" y="224.6">M16</text>
<text x="134.7" y="225.8">RTC_KALDO_ENN</text>
<text x="180.6" y="225.8">WARMRSTN</text>
<text x="198.6" y="224.6">R11</text>
</g>
<g font-size="1.9" fill="#800000">
<text x="14.9" y="27.8">Power &amp; Reset</text>
<text x="169.5" y="145.1" transform="rotate(-90 169.5 145.1)">Connect together with pour</text>
<text x="170.2" y="168" transform="rotate(-90 170.2 168)">SYS_VDD_1P8V</text>
<text x="172.2" y="168" transform="rotate(-90 172.2 168)">SYS_VDD3_3P3V</text>
<text x="168.2" y="169" transform="rotate(-90 168.2 169)">Connect to either:</text>
<text x="169.5" y="203.7" transform="rotate(-90 169.5 203.7)">Connect together with pour</text>
<text x="137.6" y="211.7">GND to program EEPROM</text>
<text x="336.1" y="265">Whitherbone的副本</text>
<text x="336.1" y="270.3">尚未保存！</text>
<text x="360.1" y="275.7">1/</text>
<text x="361.7" y="275.7">12</text>
</g>
<g font-size="1.9" fill="#505050">
<text x="101.9" y="45.5">VDD_5V</text>
<text x="220.2" y="51.8">TP11</text>
<text x="97.6" y="59.5" transform="rotate(-90 97.6 59.5)">C1</text>
<text x="220.2" y="70.4">TP12</text>
<text x="97.6" y="82.9" transform="rotate(-90 97.6 82.9)">TLJB227M006R0500</text>
<text x="14.9" y="89.8">Power input protection. Adjust</text>
<text x="220.2" y="89.1">TP13</text>
<text x="240.2" y="89.1">D4</text>
<text x="265.5" y="89.1">R18</text>
<text x="14.9" y="91.7">according to your application.</text>
<text x="88.8" y="95.1">TP5</text>
<text x="240.2" y="95.7">Green</text>
<text x="265.5" y="95.7">1.5k 1%</text>
<text x="88.8" y="97.7">TP6</text>
<text x="88.8" y="100.4">TP7</text>
<text x="88.8" y="103.1">TP8</text>
<text x="220.2" y="102.4">TP14</text>
<text x="265.6" y="111.7">40.2k 1%</text>
<text x="270" y="109.1">R20</text>
<text x="81.6" y="115.7">Battery Connector</text>
<text x="246.8" y="119.7">ATL431AIDBZR</text>
<text x="244.2" y="125.1">Q4</text>
<text x="257.7" y="123.7">U3</text>
<text x="104.2" y="131.7">PMIC_NRESET</text>
<text x="244.2" y="127.7">MMBT2907A</text>
<text x="97.1" y="134.4">TP34</text>
<text x="102.9" y="141.1">PWR_BUT</text>
<text x="250.3" y="143.7">499R</text>
<text x="251.4" y="141.1">R17</text>
<text x="267.2" y="143.7">10k 1%</text>
<text x="270" y="141.1">R21</text>
<text x="286.8" y="139.1">This is a clamping circuit between the SYS_RTC_1P8V</text>
<text x="286.8" y="141.1">and SYS_VDD3_3P3V outputs of the TPS65217</text>
<text x="286.8" y="143.1">power management IC inside the OSD335x-SM. The</text>
<text x="74.9" y="149.1">SKRPABE010</text>
<text x="74.9" y="147.7">SW1</text>
<text x="286.8" y="145.1">clamping circuit is related to power down issues</text>
<text x="286.8" y="147.1">(see https://octavosystems.com/osd335x/clamping/</text>
<text x="286.8" y="149.1">for more information). This may not be needed in</text>
<text x="102.9" y="151.7">PWR_EN</text>
<text x="220.2" y="150.4">TP16</text>
<text x="286.8" y="151.1">your application if the power down conditions do</text>
<text x="286.8" y="153.1">not apply to your application.</text>
<text x="89.6" y="157.1">TP21</text>
<text x="102.9" y="159.7">LDO_PGOOD</text>
<text x="89.6" y="165">TP22</text>
<text x="102.9" y="167.7">PMIC_NWAKEUP</text>
<text x="89.6" y="173">TP23</text>
<text x="102.9" y="175.7">PMIC_INT</text>
<text x="220.2" y="174.4">TP15</text>
<text x="89.6" y="181">TP24</text>
<text x="66.7" y="190.4" transform="rotate(-90 66.7 190.4)">R1</text>
<text x="71.7" y="190.4" transform="rotate(-90 71.7 190.4)">1.5k 1%</text>
<text x="77.3" y="190.4" transform="rotate(-90 77.3 190.4)">R2</text>
<text x="82.4" y="190.4" transform="rotate(-90 82.4 190.4)">1.5k 1%</text>
<text x="102.9" y="191.7">I2C0_SCL</text>
<text x="316.1" y="190.4">Reset supervisor circuit</text>
<text x="306.8" y="195.7">U5</text>
<text x="324.1" y="195.7">APX811-44UG-7</text>
<text x="340.1" y="197">R31</text>
<text x="102.9" y="202.4">I2C0_SDA</text>
<text x="238.8" y="199.7">SKRPABE010</text>
<text x="238.8" y="198.4">SW2</text>
<text x="270.8" y="198.4">R23</text>
<text x="284.2" y="198.4">0R</text>
<text x="340.1" y="199.7">1k</text>
<text x="238.8" y="205">U2</text>
<text x="102.6" y="214.4">EEPROM_WP</text>
<text x="206.9" y="210.4">PMIC_PGOOD</text>
<text x="270.8" y="215.7">R24</text>
<text x="284.2" y="215.7">0R</text>
<text x="338.3" y="214.4">100K, 1%, DNI</text>
<text x="347.3" y="211.7">R32</text>
<text x="97.1" y="217">TP10</text>
<text x="238.8" y="219.7">SN74LVC1G07DCKR</text>
<text x="89.6" y="223.7">R3</text>
<text x="105.6" y="223.7">10k 1%</text>
<text x="206.9" y="223.7">SYS_RESETN</text>
<text x="380.1" y="225.7">TP26</text>
<text x="233.5" y="241.7">Reset inputs:</text>
<text x="235.6" y="243.7">1) Manual push-button</text>
<text x="235.6" y="245.7">2) PMIC_PGOOD</text>
<text x="76.2" y="247.7">RTC_KALDO_ENN is grounded thru a 10K ohm resistor so that</text>
<text x="76.2" y="249.7">the internal RTC LDO is enabled and CAP_VDD_RTC does not</text>
<text x="76.2" y="251.7">need to be connected to VDD_CORE.</text>
<text x="233.5" y="247.7">Reset supervisor MR# has internal pull up to SYS_VDD1_3P3V. Each</text>
<text x="233.5" y="249.7">reset input is effectively open drain and can only pull reset line</text>
<text x="233.5" y="251.7">low. Resistors added only for debug and are not necessary.</text>
<text x="14.9" y="273">To Print: Use 8.5&quot;x11&quot; paper in landscape; 0.69 scaling factor.</text>
</g>
<g font-size="1.3" fill="#505050">
<text x="109.6" y="46.4">I = 2A</text>
<text x="106.9" y="69.1">I = 1A</text>
<text x="113.6" y="85.1">I = 1A</text>
</g>
</svg>
